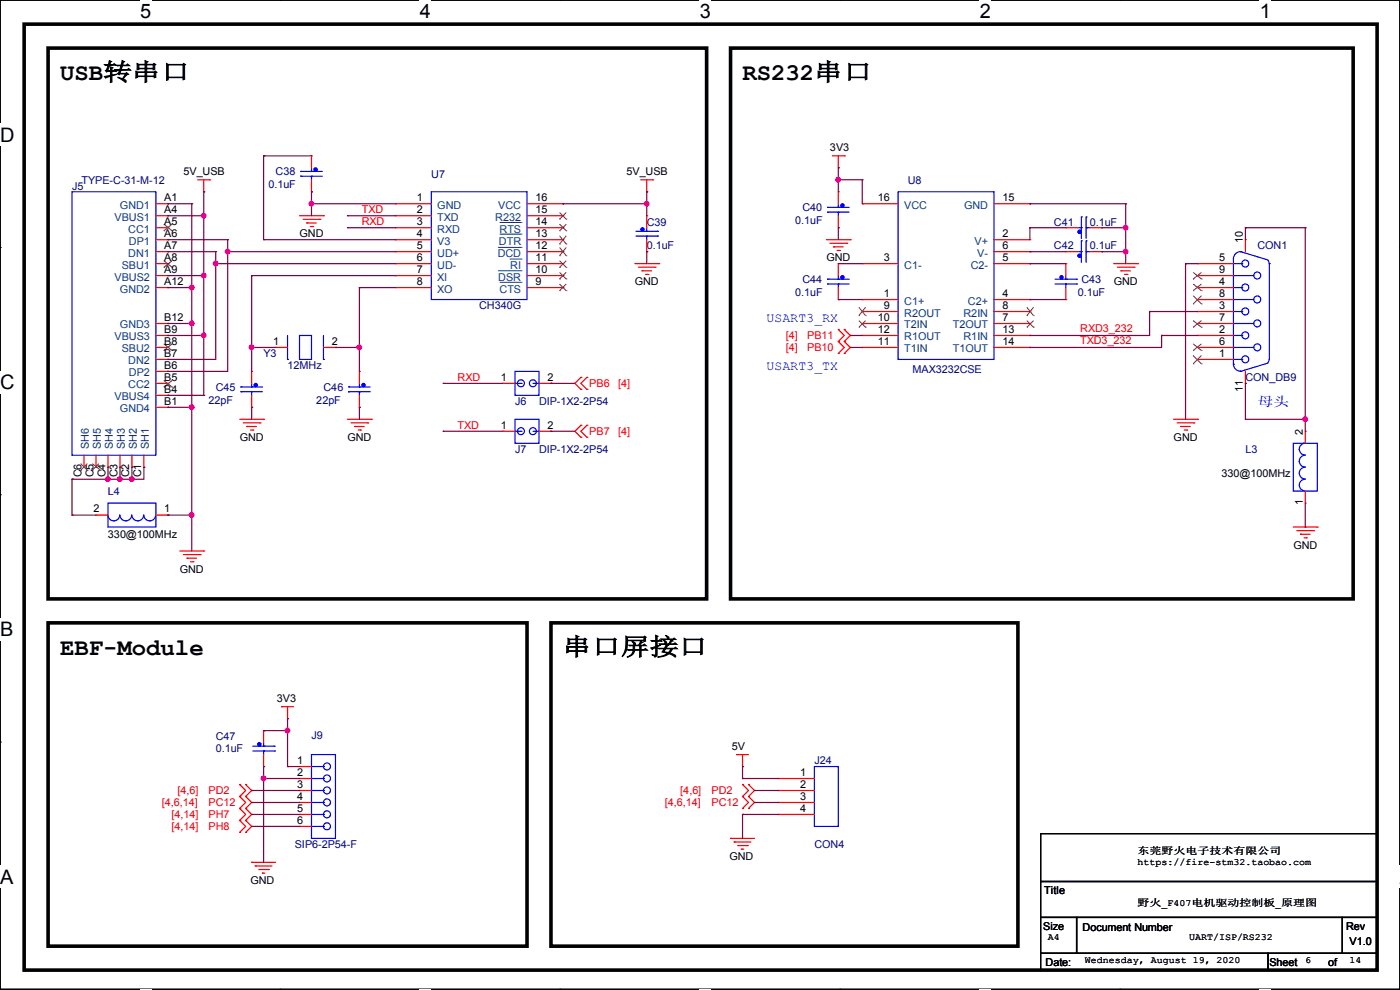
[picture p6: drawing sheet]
<svg xmlns="http://www.w3.org/2000/svg" width="297mm" height="210mm" viewBox="0 0 297 210" stroke-linecap="round" stroke-linejoin="round" font-family="sans-serif">
<path d="M0 0h297v209.8h-297z" fill="none" stroke="#000" stroke-width=".25"/>
<g fill="#fff">
<path d="M29.7 0h2.4v4.8h-2.4z"/>
<path d="M29.7 209.8h2.4v.2h-2.4z"/>
</g>
<path d="M59.4 0h.1M59.4 209.8h.1" fill="none" stroke="#000" stroke-width=".25"/>
<g fill="#fff">
<path d="M89.1 0h2.3v4.8h-2.3z"/>
<path d="M89.1 209.8h2.3v.2h-2.3z"/>
</g>
<path d="M118.8 0h.1M118.8 209.8h.1" fill="none" stroke="#000" stroke-width=".25"/>
<g fill="#fff">
<path d="M148.5 0h2.3v4.8h-2.3z"/>
<path d="M148.5 209.8h2.3v.2h-2.3z"/>
</g>
<path d="M178.2 0h.1M178.2 209.8h.1" fill="none" stroke="#000" stroke-width=".25"/>
<g fill="#fff">
<path d="M207.9 0h2.3v4.8h-2.3z"/>
<path d="M207.9 209.8h2.3v.2h-2.3z"/>
</g>
<path d="M237.6 0h.1M237.6 209.8h.1" fill="none" stroke="#000" stroke-width=".25"/>
<g fill="#fff">
<path d="M267.3 0h2.3v4.8h-2.3z"/>
<path d="M267.3 209.8h2.3v.2h-2.3z"/>
<path d="M0 26.2h3.1v4.8h-3.1z"/>
<path d="M0 78.7h3.1v4.7h-3.1z"/>
</g>
<path d="M0 52.5h.1M297 52.5h.1" fill="none" stroke="#000" stroke-width=".25"/>
<path d="M0 131.1h2.9v4.8h-2.9z" fill="#fff"/>
<path d="M0 104.9h.1M297 104.9h.1" fill="none" stroke="#000" stroke-width=".25"/>
<g fill="#fff">
<path d="M0 183.6h2.9v4.7h-2.9z"/>
<path d="M296.9 183.6h.1v4.7h-.1z"/>
</g>
<path d="M0 157.4h.1M297 157.4h.1M220.8 176.8h71.3v10.2h-71.3zM220.8 187h71.3v7.6h-71.3zM220.8 194.6h7.6v7.6h-7.6zM228.4 194.6h56.4v7.6h-56.4zM284.8 194.6h7.3v7.6h-7.3zM220.8 202.2h48.2v3.6h-48.2zM269 202.2h23.1v3.6h-23.1z" fill="none" stroke="#000" stroke-width=".25"/>
<path d="M5.1 5.1h287v200.7h-287zM10.2 10.2h139.7v116.8h-139.7zM155 10.2h132.1v116.8h-132.1zM10.2 132.1h101.6v68.6h-101.6zM116.9 132.1h99v68.6h-99z" fill="none" stroke="#000" stroke-width=".76"/>
<g fill="none" stroke="#f00" stroke-width=".25">
<path d="M42 38.1h2.5M43.2 38.1v2.6M44.5 38.1h.1M66.1 33.1h.1M66.1 33.1v2.5M66.1 38.1v2.6M135.9 38.1h2.6M137.2 38.1v2.6M138.5 38.1h.1M176.6 33.1h2.5M177.8 35.6h.1M177.8 33.1v2.5"/>
<path d="M179.1 33.1h.1M33.1 45.8h2.5M33.1 55.9h2.5M33.1 50.8h2.5M33.1 53.4h2.5M33.1 43.2h2.5M33.1 48.3h2.5M33.1 58.5h2.5M35.6 43.2h.1M35.6 45.8h.1M35.6 48.3h.1M35.6 50.8h.1"/>
<path d="M35.6 53.4h.1M35.6 55.9h.1M35.6 58.5h.1M43.2 40.7h.1M63.5 45.8h5.1M64.3 46.5h3.6M65.1 47.3h.1M65.1 47.3h2M65.8 48h.5M66.1 40.7h.1M66.3 48h.1M67.9 46.5h.1"/>
<path d="M68.6 45.8h.1M83.9 43.2h.1M83.9 45.8h.1M83.9 48.3h.1M83.9 50.8h.1M83.9 53.4h.1M83.9 55.9h.1M83.9 58.5h.1M83.9 45.8h7.6M83.9 55.9h7.6M83.9 50.8h7.6M83.9 53.4h7.6"/>
<path d="M83.9 43.2h7.6M83.9 48.3h7.6M83.9 58.5h7.6M111.8 45.8h7.6M111.8 55.9h7.6M111.8 50.8h7.6M111.8 53.4h7.6M111.8 43.2h7.6M111.8 48.3h7.6M111.8 58.5h7.6M119.4 58.5h.1M119.4 55.9h.1"/>
<path d="M119.4 53.4h.1M119.4 50.8h.1M119.4 48.3h.1M119.4 45.8h.1M119.4 43.2h.1M134.7 55.9h5M135.4 56.7h3.6M136.2 57.4h.1M136.2 57.4h2M136.9 58.2h.6M137.2 40.7h.1M137.2 45.8h.1"/>
<path d="M137.2 53.4h.1M137.2 45.8v2.5M137.2 50.8v2.6M137.5 58.2h.1M139 56.7h.1M139.7 55.9h.1M175.3 50.8h5.1M176.1 51.6h3.5M176.8 52.4h.1M176.8 52.4h2.1M177.6 53.1h.5M177.8 55.9h.1"/>
<path d="M177.8 40.7h.1M177.8 48.3h.1M177.8 40.7v2.5M177.8 45.8v2.5M177.8 55.9v2.6M178.1 53.1h.1M179.6 51.6h.1M180.4 50.8h.1M182.9 55.9h.1M182.9 43.2h.1M182.9 55.9h7.6M182.9 43.2h7.6"/>
<path d="M210.9 55.9h7.6M210.9 50.8h7.6M210.9 53.4h7.6M210.9 43.2h7.6M218.5 50.8h.1M218.5 55.9h.1M218.5 53.4h.1M218.5 43.2h.1M226.1 53.4h.1M226.1 55.9h.1M226.1 48.3h.1M226.1 53.4h2.5"/>
<path d="M226.1 48.3h2.5M226.1 55.9v2.6M231.2 53.4h2.5M231.2 48.3h2.5M233.7 53.4h.1M233.7 48.3h.1M236.3 55.9h5M237 56.7h3.6M237.8 57.4h.1M237.8 57.4h2M238.5 58.2h.6M239.1 58.2h.1"/>
<path d="M240.6 56.7h.1M241.3 55.9h.1M254 55.9h.1M254 58.5h.1M254 55.9h7.7M254 58.5h7.7M264.2 50.8h.1M264.2 50.8v2.6M33.1 73.7h2.5M33.1 61h2.5M33.1 68.6h2.5M33.1 71.2h2.5"/>
<path d="M33.1 76.2h2.5M33.1 78.8h2.5M35.6 61h.1M35.6 68.6h.1M35.6 71.2h.1M35.6 73.7h.1M35.6 76.2h.1M35.6 78.8h.1M53.4 78.8h.1M53.4 78.8v2.5M58.5 73.7h.1M58.5 73.7h2.5"/>
<path d="M68.6 73.7h2.6M71.2 73.7h.1M76.2 78.8h.1M76.2 78.8v2.5M83.9 61h.1M83.9 61h7.6M111.8 61h7.6M119.4 61h.1M177.8 75h.1M177.8 72.4h.1M177.8 69.9h.1M177.8 63.5h.1"/>
<path d="M177.8 61v2.5M177.8 72.4l1.3 1.3-1.3 1.3M177.8 69.9l1.3 1.3-1.3 1.2M179.1 72.4h.1M179.1 75h.1M179.1 69.9h.1M179.1 72.4l1.3 1.3-1.3 1.3M179.1 69.9l1.3 1.3-1.3 1.2M182.9 63.5h.1M182.9 66.1h.1M182.9 68.6h.1M182.9 73.7h.1"/>
<path d="M182.9 71.2h.1M182.9 73.7h7.6M182.9 68.6h7.6M182.9 71.2h7.6M182.9 63.5h7.6M182.9 66.1h7.6M210.9 73.7h7.6M210.9 68.6h7.6M210.9 71.2h7.6M210.9 63.5h7.6M210.9 66.1h7.6M218.5 63.5h.1"/>
<path d="M218.5 68.6h.1M218.5 66.1h.1M218.5 71.2h.1M218.5 73.7h.1M226.1 63.5h.1M226.1 61v2.5M254 61h.1M254 63.5h.1M254 66.1h.1M254 68.6h.1M254 71.2h.1M254 73.7h.1"/>
<path d="M254 76.2h.1M254 73.7h7.7M254 61h7.7M254 68.6h7.7M254 71.2h7.7M254 76.2h7.7M254 63.5h7.7M254 66.1h7.7M264.2 78.8v2.5M17.8 99.1h.1M17.8 96.6v2.5M20.4 99.1h.1"/>
<path d="M20.4 96.6v2.5M22.9 99.1h.1M22.9 96.6v2.5M25.4 99.1h.1M25.4 96.6v2.5M28 99.1h.1M28 96.6v2.5M30.5 99.1h.1M30.5 96.6v2.5M33.1 81.3h2.5M33.1 83.9h2.5M33.1 86.4h2.5"/>
<path d="M35.6 81.3h.1M35.6 83.9h.1M35.6 86.4h.1M50.8 88.9h5.1M51.6 89.7h3.6M52.4 90.5h.1M52.4 90.5h2M53.1 91.2h.5M53.4 86.4h.1M53.4 83.9v2.5M53.6 91.2h.1M55.2 89.7h.1"/>
<path d="M55.9 88.9h.1M73.7 88.9h5.1M74.5 89.7h3.5M75.2 90.5h.1M75.2 90.5h2.1M76 91.2h.5M76.2 86.4h.1M76.2 83.9v2.5M76.5 91.2h.1M78 89.7h.1M78.8 88.9h.1M106.7 81.3h.1"/>
<path d="M106.7 91.5h.1M106.7 81.3h2.6M106.7 91.5h2.6M114.3 81.3h2.6M114.3 91.5h2.6M116.9 81.3h.1M116.9 91.5h.1M123.2 80.1h.1M123.2 82.6h.1M123.2 90.2h.1M123.2 92.8h.1M123.2 80.1l-1.2 1.2 1.2 1.3"/>
<path d="M123.2 90.2l-1.2 1.3 1.2 1.3M124.5 82.6h.1M124.5 80.1h.1M124.5 92.8h.1M124.5 90.2h.1M124.5 80.1l-1.3 1.2 1.3 1.3M124.5 90.2l-1.3 1.3 1.3 1.3M249 88.9h5M249.7 89.7h3.6M250.5 90.5h.1M250.5 90.5h2M251.2 91.2h.6"/>
<path d="M251.8 91.2h.1M253.3 89.7h.1M254 88.9h.1M264.2 81.3h.1M276.9 91.5h.1M276.9 91.5v2.5M20.4 109.3h.1M20.4 109.3h2.5M33.1 109.3h2.5M35.6 109.3h.1M38.1 116.9h5.1M38.9 117.6h3.6"/>
<path d="M39.7 118.4h.1M39.7 118.4h2M40.4 119.2h.5M40.9 119.2h.1M42.5 117.6h.1M43.2 116.9h.1M274.4 111.8h5M275.1 112.6h3.6M275.9 113.3h.1M275.9 113.3h2M276.6 114.1h.6M276.9 106.7h.1"/>
<path d="M276.9 104.2v2.5M277.2 114.1h.1M278.7 112.6h.1M279.4 111.8h.1M55.9 155h.1M55.9 155v2.5M59.7 149.9h.1M59.7 149.9h2.6M61 152.4h.1M61 149.9v2.5M50.8 169h.1M50.8 166.4h.1"/>
<path d="M50.8 171.5h.1M50.8 174h.1M50.8 176.6h.1M50.8 166.4l1.3 1.3-1.3 1.3M50.8 169l1.3 1.2-1.3 1.3M50.8 171.5l1.3 1.3-1.3 1.2M50.8 174l1.3 1.3-1.3 1.3M52.1 166.4h.1M52.1 169h.1M52.1 171.5h.1M52.1 174h.1M52.1 176.6h.1"/>
<path d="M52.1 166.4l1.3 1.3-1.3 1.3M52.1 169l1.3 1.2-1.3 1.3M52.1 171.5l1.3 1.3-1.3 1.2M52.1 174l1.3 1.3-1.3 1.3M55.9 162.6h.1M55.9 160.1v2.5M63.5 162.6h.1M63.5 165.1h.1M63.5 167.7h.1M63.5 170.2h.1M63.5 172.8h.1M63.5 175.3h.1"/>
<path d="M63.5 162.6h2.6M63.5 165.1h2.6M63.5 167.7h2.6M63.5 170.2h2.6M63.5 172.8h2.6M63.5 175.3h2.6M155 177.8h.1M155 177.8h5.1M155.7 178.6h.1M155.7 178.6h3.6M156.3 160.1h.1M156.3 160.1h2.5"/>
<path d="M156.5 179.4h2M157.5 162.6h.1M157.5 169h.1M157.5 166.4h.1M157.5 171.5h.1M157.5 160.1v2.5M157.5 166.4l1.3 1.3-1.3 1.3M157.5 169l1.3 1.2-1.3 1.3M158.5 179.4h.1M158.8 166.4h.1M158.8 169h.1M158.8 171.5h.1"/>
<path d="M158.8 166.4l1.3 1.3-1.3 1.3M158.8 169l1.3 1.2-1.3 1.3M165.1 165.1h.1M165.1 167.7h.1M165.1 170.2h.1M165.1 172.8h.1M165.1 165.1h7.7M165.1 167.7h7.7M165.1 170.2h7.7M165.1 172.8h7.7M53.4 182.9h.1M53.4 182.9h5.1"/>
<path d="M54.1 183.7h.1M54.1 183.7h3.6M54.9 184.4h2M55.7 185.2h.1M55.7 185.2h.5M56.9 184.4h.1M157.3 180.1h.1M157.3 180.1h.5"/>
</g>
<g fill="none" stroke="#00f" stroke-width=".25">
<path d="M63.8 37.4h.1M63.8 36.4h.1M63.8 37.4h4.6M63.8 36.4h4.6M66.1 37.4h.1M66.1 36.4h.1M66.1 35.6v.8M66.1 37.4v.7M15.3 40.7h17.8v55.9h-17.8zM91.5 40.7h20.3v22.8h-20.3zM134.9 50.1h4.6M134.9 49.1h4.6"/>
<path d="M137.2 50.1h.1M137.2 49.1h.1M137.2 48.3v.8M137.2 50.1v.7M139.5 50.1h.1M139.5 49.1h.1M175.6 59.2h.1M175.6 45h.1M175.6 44h.1M175.6 59.2h4.5M175.6 45h4.5M175.6 44h4.5"/>
<path d="M177.8 59.2h.1M177.8 45h.1M177.8 44h.1M177.8 43.2v.8M177.8 45v.8M177.8 58.5v.7M190.5 40.7h20.4v35.5h-20.4zM223.8 59.2h4.6M226.1 59.2h.1M226.1 58.5v.7M228.4 59.2h.1M228.6 53.4h.8"/>
<path d="M228.6 48.3h.8M229.4 51.1h.1M229.4 53.4h.1M229.4 46h.1M229.4 48.3h.1M229.4 46v4.6M229.4 51.1v4.6M230.4 51.1h.1M230.4 53.4h.1M230.4 46h.1M230.4 48.3h.1M230.4 46v4.6"/>
<path d="M230.4 51.1v4.6M230.4 53.4h.8M230.4 48.3h.8M261.7 58.5h.1M261.7 55.9h1.7M261.7 58.5h4.3M263.2 53.4h.1M263.2 53.4a1.5 1.5 0 0 0-1.5 1.5v22.4M263.2 53.4l5.8 1.8M263.4 55.9h.1M269 55.2l.2 .7M269.3 55.9h.1"/>
<path d="M269.3 55.9l-.1 20.3-.3 .7M61 76.2h.1M61 71.2v5M63.5 71.2h2.6v5h-2.6zM68.6 76.2h.1M68.6 71.2v5M109.3 78.8h5v5.1h-5zM175.6 60.2h.1M175.6 60.2h4.5M177.8 60.2h.1M177.8 60.2v.8M223.8 60.2h4.6"/>
<path d="M226.1 60.2h.1M226.1 60.2v.8M228.4 60.2h.1M261.7 63.5h.1M261.7 68.6h.1M261.7 73.7h.1M261.7 77.3h.1M261.7 77.3a1.5 1.5 0 0 0 1.5 1.4M261.7 61h1.7M261.7 63.5h4.3M261.7 66.1h1.7M261.7 68.6h4.3"/>
<path d="M261.7 71.2h1.7M261.7 73.7h4.3M261.7 76.2h1.7M263.2 78.8h.1M263.4 61h.1M263.4 66.1h.1M263.4 71.2h.1M263.4 76.2h.1M269 77l-5.8 1.8M51.1 83.1h.1M51.1 82.1h.1M51.1 83.1h4.6"/>
<path d="M51.1 82.1h4.6M53.4 83.1h.1M53.4 82.1h.1M53.4 81.3v.8M53.4 83.1v.8M74 83.1h.1M74 82.1h.1M74 83.1h4.5M74 82.1h4.5M76.2 83.1h.1M76.2 82.1h.1M76.2 81.3v.8"/>
<path d="M76.2 83.1v.8M109.3 88.9h5v5.1h-5zM109.3 81.3h1.2M109.3 91.5h1.2M110.5 81.3h.1M110.5 91.5h.1M113.1 81.3h1.2M113.1 91.5h1.2M114.3 81.3h.1M114.3 91.5h.1M274.4 94h5v10.2h-5zM276.9 99.1a1.27 1.27 0 0 0-1.3 1.3 1.27 1.27 0 0 0 1.3 1.2 1.25 1.25 0 0 0-1.3 1.3 1.25 1.25 0 0 0 1.3 1.2"/>
<path d="M276.9 96.6a1.25 1.25 0 0 0-1.3 1.2 1.25 1.25 0 0 0 1.3 1.3M276.9 94a1.25 1.25 0 0 0-1.3 1.3 1.25 1.25 0 0 0 1.3 1.2M22.9 106.7h10.2v5.1h-10.2zM22.9 109.3a1.25 1.25 0 0 0 1.3 1.2 1.25 1.25 0 0 0 1.2-1.2M25.4 109.3a1.25 1.25 0 0 0 1.3 1.2 1.25 1.25 0 0 0 1.2-1.2M28 109.3a1.25 1.25 0 0 0 1.2 1.2 1.25 1.25 0 0 0 1.3-1.2M30.5 109.3a1.25 1.25 0 0 0 1.3 1.2 1.25 1.25 0 0 0 1.2-1.2M53.6 159.3h4.6M53.6 158.3h4.6M55.9 159.3h.1M55.9 158.3h.1M55.9 157.5v.8"/>
<path d="M55.9 159.3v.8M58.2 159.3h.1M58.2 158.3h.1M66.1 160.1h5.1v17.7h-5.1zM66.1 162.6h2.5M66.1 165.1h2.5M66.1 167.7h2.5M66.1 170.2h2.5M66.1 172.8h2.5M66.1 175.3h2.5M68.6 162.6h.1M68.6 165.1h.1"/>
<path d="M68.6 167.7h.1M68.6 170.2h.1M68.6 172.8h.1M68.6 175.3h.1M172.8 162.6h5v12.7h-5z"/>
<circle cx="264.2" cy="55.9" r=".74"/>
<circle cx="266.7" cy="58.4" r=".74"/>
<circle cx="264.2" cy="61" r=".74"/>
<circle cx="264.2" cy="76.2" r=".74"/>
<circle cx="264.2" cy="66.1" r=".74"/>
<circle cx="264.2" cy="71.1" r=".74"/>
<circle cx="266.7" cy="68.6" r=".74"/>
<circle cx="266.7" cy="63.5" r=".74"/>
<circle cx="266.7" cy="73.7" r=".74"/>
<circle cx="110.5" cy="91.5" r=".74"/>
<circle cx="110.5" cy="81.3" r=".74"/>
<circle cx="113.1" cy="81.3" r=".74"/>
<circle cx="113.1" cy="91.5" r=".74"/>
<circle cx="69.4" cy="162.6" r=".74"/>
<circle cx="69.4" cy="170.2" r=".74"/>
<circle cx="69.4" cy="165.1" r=".74"/>
<circle cx="69.4" cy="167.7" r=".74"/>
<circle cx="69.4" cy="175.3" r=".74"/>
<circle cx="69.4" cy="172.7" r=".74"/>
</g>
<g fill="#00f" stroke="#00f" stroke-width=".25">
<circle cx="54.2" cy="81.7" r=".36"/>
<circle cx="229" cy="54.3" r=".36"/>
<circle cx="225.2" cy="58.8" r=".36"/>
<circle cx="77.1" cy="81.7" r=".36"/>
<circle cx="229" cy="49.2" r=".36"/>
<circle cx="55" cy="157.9" r=".36"/>
<circle cx="66.9" cy="36" r=".36"/>
<circle cx="136.3" cy="48.7" r=".36"/>
<circle cx="178.7" cy="58.8" r=".36"/>
<circle cx="178.7" cy="43.6" r=".36"/>
</g>
<g fill="none" stroke="#804000" stroke-width=".21">
<path d="M34.7 49h.1M34.7 56.7h.1M34.7 47.5l1.8 1.5M34.7 55.3l1.8 1.4M36.5 49h.1M36.5 56.7h.1M36.5 47.5l-1.8 1.5M36.5 55.3l-1.8 1.4M118.7 59.2h.1M118.7 56.7h.1M118.7 54.2h.1M118.7 51.8h.1"/>
<path d="M118.7 49h.1M118.7 46.5h.1M118.7 57.8l1.4 1.4M118.7 55.3l1.4 1.4M118.7 52.5l1.4 1.7M118.7 50l1.4 1.8M118.7 47.5l1.4 1.5M118.7 45.1l1.4 1.4M120.1 59.2h.1M120.1 56.7h.1M120.1 54.2h.1M120.1 51.8h.1"/>
<path d="M120.1 49h.1M120.1 46.5h.1M120.1 57.8l-1.4 1.4M120.1 55.3l-1.4 1.4M120.1 52.5l-1.4 1.7M120.1 50l-1.4 1.8M120.1 47.5l-1.4 1.5M120.1 45.1l-1.4 1.4M253.1 59.2h.1M253.1 57.8l1.8 1.4M254.9 59.2h.1M254.9 57.8l-1.8 1.4"/>
<path d="M34.7 74.4h.1M34.7 72.9l1.8 1.5M36.5 74.4h.1M36.5 72.9l-1.8 1.5M118.7 61.7h.1M118.7 60.2l1.4 1.5M120.1 61.7h.1M120.1 60.2l-1.4 1.5M182.2 66.9h.1M182.2 69.4h.1M182.2 65.2l1.4 1.7M182.2 68l1.4 1.4"/>
<path d="M183.6 66.9h.1M183.6 69.4h.1M183.6 65.2l-1.4 1.7M183.6 68l-1.4 1.4M217.8 69.4h.1M217.8 66.9h.1M217.8 68l1.5 1.4M217.8 65.2l1.5 1.7M219.3 69.4h.1M219.3 66.9h.1M219.3 68l-1.5 1.4M219.3 65.2l-1.5 1.7"/>
<path d="M253.1 61.7h.1M253.1 64.5h.1M253.1 69.4h.1M253.1 74.4h.1M253.1 77.2h.1M253.1 60.2l1.8 1.5M253.1 62.7l1.8 1.8M253.1 68l1.8 1.4M253.1 72.9l1.8 1.5M253.1 75.4l1.8 1.8M254.9 61.7h.1M254.9 64.5h.1"/>
<path d="M254.9 69.4h.1M254.9 74.4h.1M254.9 77.2h.1M254.9 60.2l-1.8 1.5M254.9 62.7l-1.8 1.8M254.9 68l-1.8 1.4M254.9 72.9l-1.8 1.5M254.9 75.4l-1.8 1.8M17.1 99.8h.1M17.1 98.3l1.4 1.5M18.5 99.8h.1M18.5 98.3l-1.4 1.5"/>
<path d="M19.6 99.8h.1M19.6 98.3l1.7 1.5M21 98.3l-1.4 1.5M21.3 99.8h.1M34.7 82.1h.1M34.7 80.7l1.8 1.4M36.5 82.1h.1M36.5 80.7l-1.8 1.4"/>
</g>
<path d="M105.7 57.4h4.9M105.7 52.5h4.9M106 59.9h4.6M106 49.7h4.6M106 47.2h4.6M108.1 55h2.5M110.6 59.9h.1M110.6 57.4h.1M110.6 55h.1M110.6 52.5h.1M110.6 49.7h.1M110.6 47.2h.1" fill="none" stroke="#004080" stroke-width=".21"/>
<g fill="none" stroke="#800040" stroke-width=".25">
<path d="M55.9 33.1h.1M55.9 33.1v17.7M55.9 33.1h10.2M177.8 38.1h.1M177.8 35.6h.1M177.8 38.1h5.1M177.8 35.6v5.1M182.9 38.1h.1M182.9 38.1v5.1M35.6 45.8h.1M35.6 43.2h.1M35.6 58.5h.1"/>
<path d="M35.6 53.4h.1M35.6 50.8h.1M35.6 58.5h7.6M35.6 50.8h12.7M35.6 45.8h7.6M35.6 43.2h5.1M35.6 53.4h10.2M40.7 43.2h.1M40.7 43.2v73.7M43.2 40.7h.1M43.2 45.8h.1M43.2 58.5h.1"/>
<path d="M43.2 40.7v43.2M45.8 53.4h.1M45.8 55.9h.1M45.8 55.9h38.1M45.8 53.4v22.8h-10.2M48.3 50.8h.1M48.3 53.4h.1M48.3 53.4h35.6M48.3 50.8v28h-12.7M53.4 58.5h.1M53.4 58.5v20.3M53.4 58.5h30.5"/>
<path d="M55.9 50.8h.1M55.9 50.8h28M66.1 40.7h.1M66.1 43.2h.1M66.1 40.7v5.1M66.1 43.2h17.8M73.7 45.8h.1M73.7 48.3h.1M73.7 45.8h10.2M73.7 48.3h10.2M119.4 43.2h.1M119.4 43.2h17.8"/>
<path d="M137.2 40.7h.1M137.2 43.2h.1M137.2 53.4h.1M137.2 40.7v5.1M137.2 53.4v2.5M177.8 55.9h.1M177.8 48.3h.1M177.8 55.9h5.1M177.8 48.3v2.5M218.5 55.9h.1M218.5 53.4h.1M218.5 48.3h.1"/>
<path d="M218.5 43.2h.1M218.5 48.3h7.6M218.5 43.2h20.3M218.5 55.9h7.6M218.5 53.4h7.6M218.5 48.3v2.5M233.7 53.4h.1M233.7 48.3h.1M233.7 48.3h5.1M233.7 53.4h5.1M238.8 43.2h.1M238.8 48.3h.1"/>
<path d="M238.8 53.4h.1M238.8 43.2v12.7M251.5 55.9h.1M251.5 55.9h2.5M251.5 55.9v33M264.2 48.3h.1M264.2 48.3h12.7M264.2 48.3v2.5M276.9 48.3h.1M276.9 48.3v43.2M35.6 61h.1M35.6 68.6h.1"/>
<path d="M35.6 71.2h.1M35.6 76.2h.1M35.6 78.8h.1M35.6 61h5.1M35.6 71.2h7.6M35.6 68.6h5.1M40.7 61h.1M40.7 68.6h.1M53.4 73.7h.1M53.4 73.7h5.1M71.2 73.7h.1M71.2 73.7h5"/>
<path d="M76.2 61h.1M76.2 73.7h.1M76.2 61v17.8M76.2 61h7.7M177.8 63.5h.1M177.8 63.5h5.1M180.4 73.7h.1M180.4 71.2h.1M180.4 73.7h2.5M180.4 71.2h2.5M218.5 63.5h.1M218.5 73.7h.1"/>
<path d="M218.5 71.2h.1M218.5 63.5h7.6M243.9 66.1h.1M243.9 66.1v5.1h-25.4M243.9 66.1h10.1M246.4 71.2h.1M246.4 71.2v2.5h-27.9M246.4 71.2h7.6M22.9 99.1h.1M22.9 99.1v2.5M25.4 99.1h.1M25.4 99.1v2.5"/>
<path d="M28 99.1h.1M28 99.1v2.5M30.5 99.1h.1M30.5 99.1v2.5h-15.2M35.6 86.4h.1M35.6 83.9h.1M35.6 86.4h5.1M35.6 83.9h7.6M40.7 86.4h.1M43.2 83.9h.1M53.4 86.4h.1M53.4 86.4v2.5"/>
<path d="M76.2 86.4h.1M76.2 86.4v2.5M94 81.3h.1M94 91.5h.1M94 81.3h12.7M94 91.5h12.7M116.9 91.5h.1M116.9 81.3h.1M116.9 81.3h5.1M116.9 91.5h5.1M264.2 88.9h.1M264.2 81.3h.1"/>
<path d="M264.2 81.3v7.6M264.2 88.9h12.7M276.9 88.9h.1M15.3 109.3h.1M15.3 101.6h.1M15.3 109.3h5.1M15.3 101.6v7.7M22.9 101.6h.1M25.4 101.6h.1M28 101.6h.1M35.6 109.3h.1M35.6 109.3h5.1"/>
<path d="M40.7 109.3h.1M276.9 111.8h.1M276.9 106.7v5.1M55.9 155h.1M55.9 155h5.1M61 155h.1M61 152.4h.1M61 152.4v10.2M53.4 167.7h.1M53.4 170.2h.1M53.4 172.8h.1M53.4 175.3h.1"/>
<path d="M53.4 167.7h10.1M53.4 170.2h10.1M53.4 172.8h10.1M53.4 175.3h10.1M55.9 162.6h.1M55.9 165.1h.1M55.9 162.6v20.3M55.9 165.1h7.6M61 162.6h.1M61 162.6h2.5M157.5 162.6h.1M157.5 165.1h.1"/>
<path d="M157.5 172.8h.1M157.5 172.8h7.6M157.5 165.1h7.6M157.5 162.6v2.5M157.5 172.8v5M160.1 167.7h.1M160.1 170.2h.1M160.1 167.7h5M160.1 170.2h5"/>
</g>
<g fill="#f0f" stroke="#f0f" stroke-width=".25">
<circle cx="137.2" cy="43.2" r=".49"/>
<circle cx="66.1" cy="43.2" r=".49"/>
<circle cx="238.8" cy="53.4" r=".49"/>
<circle cx="238.8" cy="48.3" r=".49"/>
<circle cx="177.8" cy="38.1" r=".49"/>
<circle cx="276.9" cy="88.9" r=".49"/>
<circle cx="53.4" cy="73.7" r=".49"/>
<circle cx="76.2" cy="73.7" r=".49"/>
<circle cx="55.9" cy="165.1" r=".49"/>
<circle cx="61" cy="155" r=".49"/>
<circle cx="40.7" cy="61" r=".49"/>
<circle cx="40.7" cy="68.6" r=".49"/>
<circle cx="43.2" cy="71.1" r=".49"/>
<circle cx="43.2" cy="58.4" r=".49"/>
<circle cx="43.2" cy="45.7" r=".49"/>
<circle cx="22.9" cy="101.6" r=".49"/>
<circle cx="28" cy="101.6" r=".49"/>
<circle cx="25.4" cy="101.6" r=".49"/>
<circle cx="40.7" cy="109.2" r=".49"/>
<circle cx="40.7" cy="86.4" r=".49"/>
<circle cx="48.3" cy="53.4" r=".49"/>
<circle cx="45.7" cy="55.9" r=".49"/>
</g>
<g font-size="5.1">
<text x="12.7" y="17">USB转串口</text>
<text x="157.5" y="17">RS232串口</text>
<text x="12.7" y="138.9">EBF-Module</text>
<text x="119.4" y="138.9">串口屏接口</text>
</g>
<g font-size="4.2">
<text x="29.7" y="3.9">5</text>
<text x="89.1" y="3.9">4</text>
<text x="148.5" y="3.9">3</text>
<text x="207.9" y="3.9">2</text>
<text x="267.2" y="3.9">1</text>
<text x="0" y="30.1">D</text>
<text x="0" y="82.5">C</text>
<text x="0" y="135">B</text>
<text x="0" y="187.4">A</text>
<text x="297" y="187.4">A</text>
</g>
<g font-size="2.8" fill="#00f">
<text x="162.6" y="68.3">USART3_RX</text>
<text x="162.6" y="78.5">USART3_TX</text>
<text x="266.7" y="86.1">母头</text>
</g>
<g font-size="2.3">
<text x="176.1" y="32.1">3V3</text>
<text x="38.9" y="37.2">5V_USB</text>
<text x="132.9" y="37.2">5V_USB</text>
<text x="34.8" y="42.7">A1</text>
<text x="34.8" y="45.2">A4</text>
<text x="34.8" y="47.8">A5</text>
<text x="88.4" y="42.7">1</text>
<text x="88.4" y="45.2">2</text>
<text x="88.4" y="47.8">3</text>
<text x="113.6" y="47.8">14</text>
<text x="113.6" y="45.2">15</text>
<text x="113.6" y="42.7">16</text>
<text x="186.2" y="42.7">16</text>
<text x="212.7" y="42.7">15</text>
<text x="34.8" y="50.3">A6</text>
<text x="34.8" y="52.8">A7</text>
<text x="63.5" y="50.4">GND</text>
<text x="88.4" y="50.3">4</text>
<text x="88.4" y="52.8">5</text>
<text x="113.6" y="52.8">12</text>
<text x="113.6" y="50.3">13</text>
<text x="212.7" y="50.3">2</text>
<text x="212.7" y="52.8">6</text>
<text x="263.7" y="51.6" transform="rotate(-90 263.7 51.6)">10</text>
<text x="34.8" y="55.4">A8</text>
<text x="34.8" y="57.9">A9</text>
<text x="88.4" y="55.4">6</text>
<text x="88.4" y="57.9">7</text>
<text x="113.6" y="57.9">10</text>
<text x="113.6" y="55.4">11</text>
<text x="175.3" y="55.5">GND</text>
<text x="187.5" y="55.4">3</text>
<text x="212.7" y="55.4">5</text>
<text x="258.6" y="55.4">5</text>
<text x="258.6" y="57.9">9</text>
<text x="34.8" y="60.5">A12</text>
<text x="88.4" y="60.5">8</text>
<text x="113.6" y="60.5">9</text>
<text x="134.7" y="60.5">GND</text>
<text x="187.5" y="63">1</text>
<text x="187.5" y="65.5">9</text>
<text x="212.7" y="63">4</text>
<text x="212.7" y="65.5">8</text>
<text x="236.3" y="60.5">GND</text>
<text x="258.6" y="60.5">4</text>
<text x="258.6" y="63">8</text>
<text x="258.6" y="65.5">3</text>
<text x="34.8" y="68.1">B12</text>
<text x="34.8" y="70.6">B9</text>
<text x="186.2" y="68.1">10</text>
<text x="186.2" y="70.6">12</text>
<text x="212.7" y="68.1">7</text>
<text x="212.7" y="70.6">13</text>
<text x="258.6" y="68.1">7</text>
<text x="258.6" y="70.6">2</text>
<text x="34.8" y="73.2">B8</text>
<text x="34.8" y="75.7">B7</text>
<text x="58" y="73.2">1</text>
<text x="70.4" y="73.2">2</text>
<text x="186.2" y="73.2">11</text>
<text x="212.7" y="73.2">14</text>
<text x="258.6" y="73.2">6</text>
<text x="258.6" y="75.7">1</text>
<text x="34.8" y="78.2">B6</text>
<text x="34.8" y="80.8">B5</text>
<text x="34.8" y="83.3">B4</text>
<text x="106.2" y="80.8">1</text>
<text x="116.1" y="80.8">2</text>
<text x="263.7" y="83.1" transform="rotate(-90 263.7 83.1)">11</text>
<text x="34.8" y="85.9">B1</text>
<text x="50.8" y="93.6">GND</text>
<text x="73.7" y="93.6">GND</text>
<text x="106.2" y="90.9">1</text>
<text x="116.1" y="90.9">2</text>
<text x="249" y="93.6">GND</text>
<text x="276.4" y="92.2" transform="rotate(-90 276.4 92.2)">2</text>
<text x="17.3" y="101.3" transform="rotate(-90 17.3 101.3)">C6</text>
<text x="19.8" y="101.3" transform="rotate(-90 19.8 101.3)">C5</text>
<text x="22.4" y="101.3" transform="rotate(-90 22.4 101.3)">C4</text>
<text x="24.9" y="101.3" transform="rotate(-90 24.9 101.3)">C3</text>
<text x="27.4" y="101.3" transform="rotate(-90 27.4 101.3)">C2</text>
<text x="30" y="101.3" transform="rotate(-90 30 101.3)">C1</text>
<text x="259.1" y="101.2">330@100MHz</text>
<text x="276.4" y="107.2" transform="rotate(-90 276.4 107.2)">1</text>
<text x="19.9" y="108.7">2</text>
<text x="34.8" y="108.7">1</text>
<text x="22.9" y="114.1">330@100MHz</text>
<text x="274.4" y="116.4">GND</text>
<text x="38.1" y="121.5">GND</text>
<text x="58.7" y="148.9">3V3</text>
<text x="155.2" y="159.1">5V</text>
<text x="63" y="162.1">1</text>
<text x="63" y="164.6">2</text>
<text x="63" y="167.1">3</text>
<text x="169.7" y="164.6">1</text>
<text x="169.7" y="167.1">2</text>
<text x="63" y="169.7">4</text>
<text x="63" y="172.2">5</text>
<text x="169.7" y="169.7">3</text>
<text x="169.7" y="172.2">4</text>
<text x="63" y="174.8">6</text>
<text x="154.7" y="182.5">GND</text>
<text x="53.1" y="187.5">GND</text>
<text x="221.5" y="189.6">Title</text>
<text x="221.3" y="197.2">Size</text>
<text x="229.7" y="197.4">Document Number</text>
<text x="285.6" y="197.2">Rev</text>
<text x="286.3" y="200.5">V1.0</text>
<text x="221.8" y="204.8">Date:</text>
<text x="269.3" y="204.8">Sheet</text>
<text x="281.7" y="204.8">of</text>
</g>
<g font-size="2.3" fill="#000080">
<text x="15.3" y="40.2">J5</text>
<text x="17.3" y="38.9">TYPE-C-31-M-12</text>
<text x="56.9" y="40">0.1uF</text>
<text x="58.5" y="37.2">C38</text>
<text x="91.5" y="37.7">U7</text>
<text x="192.6" y="38.9">U8</text>
<text x="137.2" y="47.8">C39</text>
<text x="168.7" y="47.6">0.1uF</text>
<text x="170.2" y="44.8">C40</text>
<text x="223.6" y="47.8">C41</text>
<text x="231.2" y="47.8">0.1uF</text>
<text x="137.2" y="52.9">0.1uF</text>
<text x="223.6" y="52.9">C42</text>
<text x="231.2" y="52.9">0.1uF</text>
<text x="266.8" y="52.9">CON1</text>
<text x="101.6" y="65.6">CH340G</text>
<text x="168.7" y="62.8">0.1uF</text>
<text x="170.2" y="60">C44</text>
<text x="228.7" y="62.8">0.1uF</text>
<text x="229.4" y="60">C43</text>
<text x="55.9" y="75.8">Y3</text>
<text x="45.8" y="82.9">C45</text>
<text x="61" y="78.3">12MHz</text>
<text x="68.6" y="82.9">C46</text>
<text x="193.6" y="79.1">MAX3232CSE</text>
<text x="264.2" y="80.9">CON_DB9</text>
<text x="44.2" y="85.7">22pF</text>
<text x="67.1" y="85.7">22pF</text>
<text x="109.3" y="85.9">J6</text>
<text x="114.4" y="85.9">DIP-1X2-2P54</text>
<text x="109.3" y="96.1">J7</text>
<text x="114.4" y="96.1">DIP-1X2-2P54</text>
<text x="264.2" y="96.1">L3</text>
<text x="22.9" y="105">L4</text>
<text x="45.8" y="157.1">C47</text>
<text x="45.8" y="159.6">0.1uF</text>
<text x="66.1" y="156.8">J9</text>
<text x="172.8" y="162.1">J24</text>
<text x="62.5" y="179.9">SIP6-2P54-F</text>
<text x="172.8" y="179.9">CON4</text>
</g>
<g font-size="2.3" fill="#004080">
<text x="24.3" y="46.8">VBUS1</text>
<text x="25.4" y="44.3">GND1</text>
<text x="92.8" y="44.3">GND</text>
<text x="92.8" y="46.8">TXD</text>
<text x="105.1" y="46.8">R232</text>
<text x="105.7" y="44.3">VCC</text>
<text x="191.8" y="44.3">VCC</text>
<text x="204.5" y="44.3">GND</text>
<text x="27.2" y="49.4">CC1</text>
<text x="27.3" y="51.9">DP1</text>
<text x="92.8" y="49.4">RXD</text>
<text x="92.8" y="51.9">V3</text>
<text x="105.8" y="51.9">DTR</text>
<text x="106" y="49.4">RTS</text>
<text x="206.7" y="51.9">V+</text>
<text x="24.3" y="59.5">VBUS2</text>
<text x="25.8" y="57">SBU1</text>
<text x="27.2" y="54.4">DN1</text>
<text x="92.8" y="54.4">UD+</text>
<text x="92.8" y="57">UD-</text>
<text x="92.8" y="59.5">XI</text>
<text x="105.6" y="54.4">DCD</text>
<text x="105.7" y="59.5">DSR</text>
<text x="108.3" y="57">RI</text>
<text x="191.8" y="57">C1-</text>
<text x="205.9" y="57">C2-</text>
<text x="207.3" y="54.4">V-</text>
<text x="25.4" y="62.1">GND2</text>
<text x="92.8" y="62.1">XO</text>
<text x="106" y="62.1">CTS</text>
<text x="191.8" y="64.6">C1+</text>
<text x="205.3" y="64.6">C2+</text>
<text x="25.4" y="69.7">GND3</text>
<text x="191.8" y="67.1">R2OUT</text>
<text x="191.8" y="69.7">T2IN</text>
<text x="202.1" y="69.7">T2OUT</text>
<text x="204.4" y="67.1">R2IN</text>
<text x="24.3" y="72.2">VBUS3</text>
<text x="25.8" y="74.8">SBU2</text>
<text x="27.2" y="77.3">DN2</text>
<text x="191.8" y="74.8">T1IN</text>
<text x="191.8" y="72.2">R1OUT</text>
<text x="202.1" y="74.8">T1OUT</text>
<text x="204.4" y="72.2">R1IN</text>
<text x="27.2" y="82.4">CC2</text>
<text x="27.3" y="79.8">DP2</text>
<text x="24.3" y="84.9">VBUS4</text>
<text x="25.4" y="87.5">GND4</text>
<text x="18.9" y="95.3" transform="rotate(-90 18.9 95.3)">SH6</text>
<text x="21.4" y="95.3" transform="rotate(-90 21.4 95.3)">SH5</text>
<text x="24" y="95.3" transform="rotate(-90 24 95.3)">SH4</text>
<text x="26.5" y="95.3" transform="rotate(-90 26.5 95.3)">SH3</text>
<text x="29" y="95.3" transform="rotate(-90 29 95.3)">SH2</text>
<text x="31.6" y="95.3" transform="rotate(-90 31.6 95.3)">SH1</text>
</g>
<g font-size="2.3" fill="#f00">
<text x="76.8" y="45.3">TXD</text>
<text x="76.8" y="47.8">RXD</text>
<text x="166.7" y="72">[4]</text>
<text x="171.2" y="72">PB11</text>
<text x="229.2" y="70.4">RXD3_232</text>
<text x="166.7" y="74.5">[4]</text>
<text x="171.2" y="74.5">PB10</text>
<text x="229.2" y="73">TXD3_232</text>
<text x="97.1" y="80.8">RXD</text>
<text x="125" y="82.1">PB6</text>
<text x="131.1" y="82.1">[4]</text>
<text x="97.1" y="91">TXD</text>
<text x="125" y="92.3">PB7</text>
<text x="131.1" y="92.3">[4]</text>
<text x="34.3" y="171">[4,6,14]</text>
<text x="36.4" y="173.6">[4,14]</text>
<text x="37.6" y="168.5">[4,6]</text>
<text x="44.2" y="168.5">PD2</text>
<text x="44.2" y="171">PC12</text>
<text x="44.2" y="173.6">PH7</text>
<text x="141" y="171">[4,6,14]</text>
<text x="144.3" y="168.5">[4,6]</text>
<text x="150.9" y="168.5">PD2</text>
<text x="150.9" y="171">PC12</text>
<text x="36.4" y="176.1">[4,14]</text>
<text x="44.2" y="176.1">PH8</text>
</g>
<g font-size="2">
<text x="241.3" y="183.5">https://fire-stm32.taobao.com</text>
<text x="241.3" y="181.2">东莞野火电子技术有限公司</text>
<text x="241.3" y="192.1">野火_F407电机驱动控制板_原理图</text>
<text x="222.3" y="199.5">A4</text>
<text x="252.3" y="199.5">UART/ISP/RS232</text>
<text x="230.2" y="204.3">Wednesday, August 19, 2020</text>
<text x="276.9" y="204.3">6</text>
<text x="286.3" y="204.3">14</text>
</g>
</svg>
